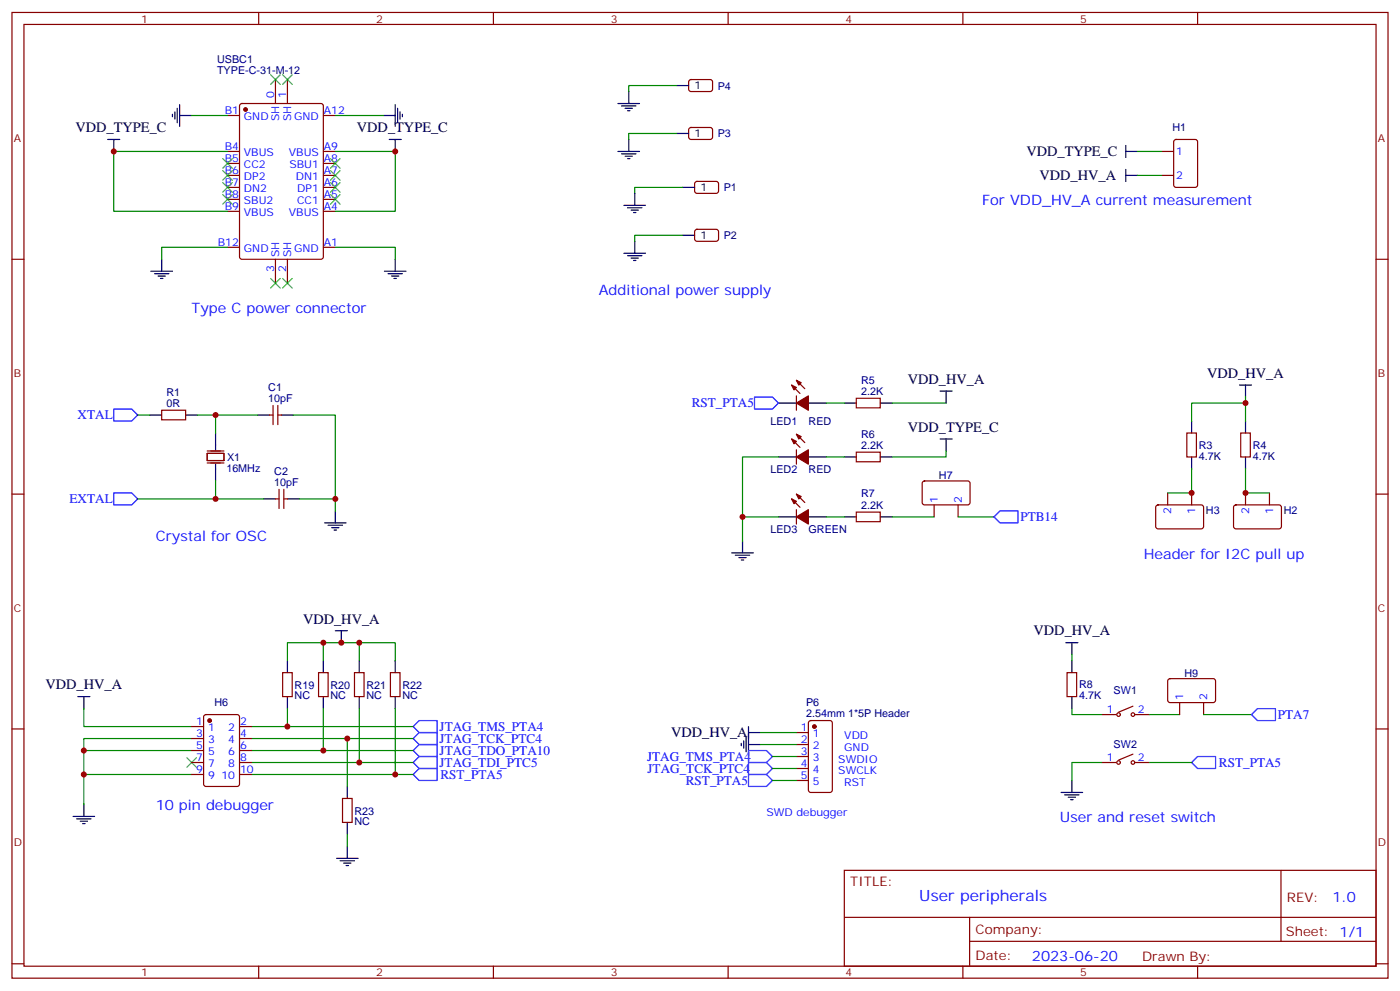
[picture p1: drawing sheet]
<svg xmlns="http://www.w3.org/2000/svg" width="412mm" height="292mm" viewBox="0 0 412 292" stroke-linecap="round" stroke-linejoin="round" font-family="sans-serif">
<g fill="none" stroke="#870000" stroke-width=".35">
<path d="M3.5 3.7h405.4v284.3h-405.4zM7.1 7.2h398.2v277.3h-398.2zM76.2 3.7v3.5M145.3 3.7v3.5M214.5 3.7v3.5M283.6 3.7v3.5M352.8 3.7v3.5M67 34h3.6M70.8 30.7l.5-.2h23.2l.7 .4v44.7l-.4 .7h-23.5l-.7-.4v-44.7zM81.1 23.4v7.1M84.7 23.4v7.1M95.2 34h3.6"/>
<path d="M203.1 37.7l.5-.2 5.9 .1 .4 .6-.1 2.4-.6 .5-5.9-.1-.5-.6v-2.2zM203.1 23.6l.5-.2 5.9 .1 .4 .6-.1 2.4-.6 .5-5.9-.1-.5-.7v-2.1zM67 44.6h3.6M67 48.1h3.6M67 51.6h3.6M67 55.2h3.6M67 58.7h3.6M95.2 44.6h3.6M95.2 48.1h3.6M95.2 51.6h3.6M95.2 55.2h3.6M95.2 58.7h3.6"/>
<path d="M204.8 53.6l.5-.2 5.9 .1 .5 .6-.1 2.4-.6 .4h-6l-.4-.7v-2.1zM342.2 44.6h3.5M342.2 51.6h3.5M346 41.3l.4-.2h5.7l.6 .4 .1 13-.5 .6-5.9 .1-.6-.5-.1-12.9zM3.5 76.3h3.6M67 62.2h3.6M67 72.8h3.6M81.1 76.3v7.1M84.7 76.3v7.1M95.2 62.2h3.6M95.2 72.8h3.6M204.8 67.7l.5-.2 5.9 .1 .5 .6-.1 2.4-.6 .4h-6l-.4-.7v-2.1z"/>
<path d="M405.3 76.3h3.6M80.4 119.4v5.6M81.8 119.4v5.6M233.2 113.4l2.5 2.5M234.6 112l2.5 2.4M234.6 116.6v4.2M252.2 117.3h7.1v2.8h-7.1zM47.6 120.8h7.1v2.8h-7.1zM61 133.5h5v2.1h-5zM61 132.8h5M61 136.3h5M79.4 122.2h1"/>
<path d="M81.8 122.2h1.1M233.2 129.3l2.5 2.4M234.6 132.4v4.3M234.6 127.8l2.5 2.5M252.2 133.1h7.1v2.9h-7.1zM349.6 127.5h2.8v7h-2.8zM365.5 127.5h2.8v7h-2.8zM3.5 145.5h3.6M81.1 146.9h1.1M82.2 144.1v5.6M83.6 144.1v5.6M83.6 146.9h1.1"/>
<path d="M233.2 146.9l2.5 2.5M234.6 150.1v4.2M234.6 145.5l2.5 2.5M252.2 150.8h7.1v2.8h-7.1zM271.9 141.8l.4-.2 13 .1 .5 .6-.1 5.9-.7 .5-12.9-.1-.5-.6v-5.7zM275.2 148.7v3.5M282.2 148.7v3.5M340.7 148.9l.4-.2h13l.4 .7v5.9l-.7 .4h-12.9l-.5-.7v-5.6zM344 145.1v3.6M351 145.1v3.6M363.6 148.9l.5-.2h12.9l.5 .7-.1 5.9-.6 .4h-13l-.4-.7v-5.6zM366.9 145.1v3.6"/>
<path d="M373.9 145.1v3.6M405.3 145.5h3.6M83.3 198h2.8v7.1h-2.8zM93.8 198h2.9v7.1h-2.9zM104.4 198h2.8v7.1h-2.8zM115 198h2.8v7.1h-2.8zM314.3 198h2.8v7.1h-2.8zM3.5 214.6h3.6M56.4 213.9h3.6M56.4 217.5h3.6M60.2 210.6l.5-.2h9.1l.7 .4 .1 20.1-.5 .6-9.4 .1-.7-.5v-20zM70.6 213.9h3.5"/>
<path d="M70.6 217.5h3.5M234.6 215.7h3.5M234.6 219.2h3.5M238.4 212.4l.4-.2h5.7l.6 .4 .1 20-.5 .7h-5.9l-.6-.4-.1-20zM324.6 210.4h4.2M333.7 207.9l-4.2 1.8M334.4 210.4h4.3M344.2 200l.5-.2 12.9 .1 .5 .6-.1 5.9-.6 .5-13-.1-.4-.6v-5.7zM347.5 206.9v3.5M354.5 206.9v3.5M405.3 214.6h3.6M56.4 224.5h3.6"/>
<path d="M56.4 228h3.6M56.4 221h3.6M70.6 224.5h3.5M70.6 228h3.5M70.6 221h3.5M100.9 235.1h2.8v7h-2.8zM234.6 222.7h3.5M234.6 226.3h3.5M234.6 229.8h3.5M324.6 224.5h4.2M333.7 222l-4.2 1.8M334.4 224.5h4.3"/>
<path d="M248.7 256.3h156.6v28.2h-156.6zM377.3 256.3v20.9M248.7 270.1h156.5M285.6 277.2h119.6M285.6 270.1v14.1M3.5 283.8h3.6M76.2 284.5v3.5M145.3 284.5v3.5M214.5 284.5v3.5M283.6 284.5v3.5M352.8 284.5v3.5M405.3 283.8h3.6"/>
<circle cx="329.5" cy="210.4" r=".53"/>
<circle cx="333.7" cy="210.4" r=".53"/>
<circle cx="329.5" cy="224.5" r=".53"/>
<circle cx="333.7" cy="224.5" r=".53"/>
</g>
<g fill="none" stroke="#000" stroke-width=".35">
<path d="M50.8 33.7v.7M51.5 32.9v2.2M52.2 31.9v4.2M52.9 34h3.5M52.9 30.8v6.4M112.9 34h3.5M116.4 30.8v6.4M117.1 31.9v4.2M117.8 32.9v2.2M118.5 33.7v.7M182 30.5h6.4M183.1 31.2h4.2"/>
<path d="M184.1 31.9h2.2M184.9 32.6h.7M185.2 27v3.5M199.3 39.3h3.5M199.3 25.2h3.5M31.7 41.1h3.6M33.5 41.1v3.5M114.7 41.1h3.5M116.4 41.1v3.5M182 44.6h6.4M183.1 45.3h4.2M184.1 46h2.2"/>
<path d="M184.9 46.7h.7M185.2 41.1v3.5M187 56.9v3.6M201.1 55.2h3.5M331.6 51.6h3.5M331.6 42.8v3.6M331.6 49.9v3.5M331.6 44.6h3.5M44.4 79.9h6.4M47.6 76.3v3.6M113.2 79.9h6.4M116.4 76.3v3.6"/>
<path d="M183.8 74.6h6.3M183.8 60.5h6.3M184.9 75.3h4.2M184.9 61.2h4.2M185.9 76h2.1M185.9 61.9h2.1M186.6 76.7h.7M186.6 62.6h.7M187 71v3.6M201.1 69.3h3.5M45.5 80.6h4.2M46.6 81.3h2.1"/>
<path d="M47.3 82h.7M114.3 80.6h4.2M115.4 81.3h2.1M116.1 82h.7M229.3 118.7h5.3M238.1 118.7h5.3M248.7 118.7h3.5M259.3 118.7h3.5M276.9 115.1h3.6M278.7 115.1v3.6M365.1 113.4h3.6M366.9 113.4v3.5"/>
<path d="M44.1 122.2h3.5M54.7 122.2h3.5M63.5 127.5v4.9M63.5 136.7v4.9M75.8 122.2h3.6M82.9 122.2h3.5M229.3 134.5h5.3M238.1 134.5h5.3M248.7 134.5h3.5M259.3 134.5h3.5M276.9 129.3h3.6M278.7 129.3v3.5"/>
<path d="M351 124v3.5M351 134.5v3.6M366.9 124v3.5M366.9 134.5v3.6M77.6 146.9h3.5M84.7 146.9h3.5M95.6 154h6.4M96.7 154.7h4.2M97.7 155.4h2.1M98.4 156.1h.7M98.8 150.4v3.6M218.7 159.2v3.6"/>
<path d="M229.3 152.2h5.3M238.1 152.2h5.3M248.7 152.2h3.5M259.3 152.2h3.5M215.5 162.8h6.4M216.6 163.5h4.2M217.7 164.2h2.1M218.4 164.9h.7M84.7 194.5v3.5M95.2 194.5v3.5M98.8 185.7h3.5M100.5 185.7v3.5"/>
<path d="M105.8 194.5v3.5M116.4 194.5v3.5M314 189.2h3.5M315.7 189.2v3.6M315.7 194.5v3.5M22.9 205.1h3.6M24.7 205.1v3.5M84.7 205.1v3.5M95.2 205.1v3.5M105.8 205.1v3.5M116.4 205.1v3.5M218.4 218.9v.7"/>
<path d="M219.1 218.2v2.1M219.8 217.1v4.2M220.5 215.7h3.5M220.5 213.9v8.5M220.5 219.2h3.5M315.7 205.1v3.5M24.7 236.9v3.5M102.3 231.6v3.5M312.6 233.3h6.3M313.6 234h4.3M314.7 234.7h2.1M315.4 235.4h.7"/>
<path d="M315.7 229.8v3.5M21.5 240.4h6.4M22.6 241.1h4.2M23.6 241.8h2.2M24.3 242.5h.7M99.1 252.7h6.4M100.2 253.4h4.2M101.2 254.1h2.2M102 254.8h.7M102.3 242.1v3.6M102.3 249.2v3.5"/>
</g>
<g fill="none" stroke="#008700" stroke-width=".35">
<path d="M56.4 34h10.6M98.8 34h14.1M199.3 39.3h-14.1v1.8M199.3 25.2h-14.1v1.8M67 44.6h-33.5v17.6h33.5M98.8 44.6h17.6v17.6h-17.6M201.1 55.2h-14.1v1.7M335.1 44.6h7.1M335.1 51.6h7.1M67 72.8h-19.4v3.5M98.8 72.8h17.6v3.5M201.1 69.3h-14.1v1.7"/>
<path d="M243.4 118.7h5.3M262.8 118.7h15.9M366.9 118.7h-15.9v5.3M366.9 116.9v7.1M40.6 122.2h3.5M58.2 122.2h5.3v5.3M63.5 122.2h12.3M86.4 122.2h12.4v28.2M229.3 134.5h-10.6v17.7M243.4 134.5h5.3M278.7 132.8v1.7h-15.9M351 138.1v7h-7"/>
<path d="M366.9 138.1v7h7M40.6 146.9h22.9M63.5 141.6v5.3h14.1M88.2 146.9h10.6M229.3 152.2h-10.6v7M243.4 152.2h5.3M262.8 152.2h12.4M282.2 152.2h10.6M95.2 189.2h-10.5v5.3M95.2 194.5v-5.3h10.6v5.3M105.8 189.2h10.6v5.3M315.7 192.8v1.7"/>
<path d="M24.7 208.6v5.3h31.7M56.4 217.5h-31.7v3.5M74.1 213.9h47.6M74.1 217.5h47.6M84.7 208.6v5.3M95.2 208.6v12.4M102.3 217.5v14.1M105.8 208.6v15.9M116.4 208.6v19.4M224 215.7h10.6M224 219.2h10.6M315.7 208.6v1.8h8.9"/>
<path d="M338.7 210.4h8.8M354.5 210.4h14.2M56.4 228h-31.7v8.9M56.4 221h-31.7v7M74.1 221h47.6M74.1 224.5h47.6M74.1 228h47.6M227.5 222.7h7.1M227.5 226.3h7.1M227.5 229.8h7.1M324.6 224.5h-8.9v5.3M338.7 224.5h12.3"/>
<path d="M102.3 245.7v3.5"/>
</g>
<g fill="none" stroke="#00f" stroke-width=".35">
<path d="M222.2 116.9h5.3l1.8 1.8-1.8 1.7h-5.3zM33.5 120.4h5.3l1.8 1.8-1.8 1.8h-5.3zM33.5 145.1h5.3l1.8 1.8-1.8 1.8h-5.3zM294.6 150.4h5.3v3.6h-5.3l-1.8-1.8zM121.7 213.9l1.8-1.7h5.3v3.5h-5.3zM121.7 217.5l1.8-1.8h5.3v3.5h-5.3zM368.7 210.4l1.7-1.8h5.3v3.6h-5.3zM121.7 224.5l1.8-1.8h5.3v3.6h-5.3zM121.7 221l1.8-1.8h5.3v3.5h-5.3zM121.7 228l1.8-1.7h5.3v3.5h-5.3zM220.5 221h5.3l1.7 1.7-1.7 1.8h-5.3zM220.5 224.5h5.3l1.7 1.8-1.7 1.7h-5.3z"/>
<path d="M220.5 228h5.3l1.7 1.8-1.7 1.8h-5.3zM351 224.5l1.8-1.8h5.3v3.6h-5.3z"/>
</g>
<g fill="#870000" stroke="#870000" stroke-width=".35">
<path d="M234.6 118.7l3.5-2.1v4.2z"/>
<path d="M233.2 113.4l1.4 .7-.7 .7z"/>
<path d="M234.6 112l1.4 .7-.7 .7z"/>
<path d="M234.6 134.5l3.5-2.1v4.3z"/>
<path d="M233.2 129.3l1.4 .7-.7 .7z"/>
<path d="M234.6 127.8l1.4 .8-.7 .7z"/>
<path d="M234.6 152.2l3.5-2.1v4.2z"/>
<path d="M233.2 146.9l1.4 .7-.7 .7z"/>
<path d="M234.6 145.5l1.4 .7-.7 .7z"/>
<circle cx="72.3" cy="32.2" r=".53"/>
<circle cx="61.7" cy="212.2" r=".53"/>
<circle cx="239.9" cy="213.9" r=".53"/>
</g>
<g fill="none" stroke="#3c3" stroke-width=".35">
<path d="M79.7 22l2.8 2.8M82.5 22l-2.8 2.8M83.3 22l2.8 2.8M86.1 22l-2.8 2.8M65.6 46.7l2.8 2.8M65.6 50.2l2.8 2.9M65.6 53.8l2.8 2.8M65.6 57.3l2.8 2.8M68.4 46.7l-2.8 2.8M68.4 50.2l-2.8 2.9M68.4 53.8l-2.8 2.8M68.4 57.3l-2.8 2.8"/>
<path d="M97.4 57.3l2.8 2.8M97.4 53.8l2.8 2.8M97.4 50.2l2.8 2.9M97.4 46.7l2.8 2.8M100.2 57.3l-2.8 2.8M100.2 53.8l-2.8 2.8M100.2 50.2l-2.8 2.9M100.2 46.7l-2.8 2.8M79.7 82l2.8 2.8M82.5 82l-2.8 2.8M83.3 82l2.8 2.8M86.1 82l-2.8 2.8"/>
<path d="M55 223.1l2.9 2.8M57.9 223.1l-2.9 2.8"/>
</g>
<g fill="#c00">
<circle cx="98.8" cy="146.9" r=".88"/>
<circle cx="63.5" cy="122.2" r=".88"/>
<circle cx="63.5" cy="146.9" r=".88"/>
<circle cx="366.9" cy="118.7" r=".88"/>
<circle cx="366.9" cy="145.1" r=".88"/>
<circle cx="351" cy="145.1" r=".88"/>
<circle cx="24.7" cy="228" r=".88"/>
<circle cx="24.7" cy="221" r=".88"/>
<circle cx="218.7" cy="152.2" r=".88"/>
<circle cx="116.4" cy="44.6" r=".88"/>
<circle cx="33.5" cy="44.6" r=".88"/>
<circle cx="105.8" cy="189.2" r=".88"/>
<circle cx="100.5" cy="189.2" r=".88"/>
<circle cx="95.3" cy="189.2" r=".88"/>
<circle cx="84.7" cy="213.9" r=".88"/>
<circle cx="102.3" cy="217.5" r=".88"/>
<circle cx="95.3" cy="221" r=".88"/>
<circle cx="105.8" cy="224.5" r=".88"/>
<circle cx="116.4" cy="228" r=".88"/>
</g>
<text font-size="4.6" fill="#00f" x="270.8" y="265.3">User peripherals</text>
<g font-size="4.2">
<text x="22.2" y="38.9">VDD_TYPE_C</text>
<text x="105.1" y="38.9">VDD_TYPE_C</text>
<text x="302.3" y="46">VDD_TYPE_C</text>
<text x="306.2" y="53.1">VDD_HV_A</text>
<text x="267.4" y="113.1">VDD_HV_A</text>
<text x="355.6" y="111.3">VDD_HV_A</text>
<text x="267.4" y="127.1">VDD_TYPE_C</text>
<text x="89.3" y="183.6">VDD_HV_A</text>
<text x="304.5" y="187.1">VDD_HV_A</text>
<text x="13.4" y="203">VDD_HV_A</text>
<text x="197.7" y="217.1">VDD_HV_A</text>
</g>
<g font-size="4.2" fill="#00f">
<text x="289.3" y="60.5">For VDD_HV_A current measurement</text>
<text x="176.4" y="86.9">Additional power supply</text>
<text x="56.4" y="92.2">Type C power connector</text>
<text x="45.9" y="159.2">Crystal for OSC</text>
<text x="336.9" y="164.5">Header for I2C pull up</text>
<text x="45.9" y="238.6">10 pin debugger</text>
<text x="312.2" y="242.1">User and reset switch</text>
<text x="392.5" y="265.5">1.0</text>
<text x="304" y="282.9">2023-06-20</text>
</g>
<g font-size="3.9" fill="#00f">
<text x="203.8" y="119.9">RST_PTA5</text>
<text x="22.9" y="123.5">XTAL</text>
<text x="20.5" y="148.2">EXTAL</text>
<text x="300.6" y="153.4">PTB14</text>
<text x="129.5" y="215.2">JTAG_TMS_PTA4</text>
<text x="376.4" y="211.6">PTA7</text>
<text x="129.5" y="218.7">JTAG_TCK_PTC4</text>
<text x="129.5" y="225.7">JTAG_TDI_PTC5</text>
<text x="129.5" y="222.2">JTAG_TDO_PTA10</text>
<text x="190.6" y="224">JTAG_TMS_PTA4</text>
<text x="190.7" y="227.6">JTAG_TCK_PTC4</text>
<text x="359.1" y="225.8">RST_PTA5</text>
<text x="129.8" y="229.3">RST_PTA5</text>
<text x="202" y="231.1">RST_PTA5</text>
</g>
<g font-size="3.9" fill="#800">
<text x="250.5" y="260.8">TITLE:</text>
<text x="379.1" y="265.5">REV:</text>
<text x="287.4" y="275">Company:</text>
<text x="378.7" y="275.7">Sheet: 1/1</text>
<text x="287.4" y="282.7">Date:</text>
<text x="336.4" y="282.8">Drawn By:</text>
</g>
<g font-size="3.2" fill="#800">
<text x="41.6" y="6.7">1</text>
<text x="110.8" y="6.7">2</text>
<text x="179.9" y="6.7">3</text>
<text x="249.1" y="6.7">4</text>
<text x="318.2" y="6.7">5</text>
<text x="4.1" y="41.8">A</text>
<text x="405.9" y="41.8">A</text>
<text x="4.1" y="110.9">B</text>
<text x="405.9" y="110.9">B</text>
<text x="4.1" y="180.1">C</text>
<text x="405.9" y="180.1">C</text>
<text x="4.1" y="249.2">D</text>
<text x="405.9" y="249.2">D</text>
<text x="41.6" y="287.5">1</text>
<text x="110.8" y="287.5">2</text>
<text x="179.9" y="287.5">3</text>
<text x="249.1" y="287.5">4</text>
<text x="318.2" y="287.5">5</text>
</g>
<g font-size="3.2" fill="#000080">
<text x="63.9" y="21.7">TYPE-C-31-M-12</text>
<text x="63.9" y="18.5">USBC1</text>
<text x="211.4" y="26.4">P4</text>
<text x="211.4" y="40.5">P3</text>
<text x="345.4" y="38.6">H1</text>
<text x="213.2" y="56.3">P1</text>
<text x="213.2" y="70.4">P2</text>
<text x="253.7" y="112.9">R5</text>
<text x="49" y="119.7">0R</text>
<text x="49.1" y="116.5">R1</text>
<text x="79" y="118.3">10pF</text>
<text x="79" y="115.1">C1</text>
<text x="253.7" y="116.2">2.2K</text>
<text x="227" y="125.1">LED1</text>
<text x="238.2" y="125.1">RED</text>
<text x="253.7" y="128.8">R6</text>
<text x="66.9" y="135.6">X1</text>
<text x="253.7" y="132.1">2.2K</text>
<text x="353.1" y="135.4">4.7K</text>
<text x="353.1" y="132.1">R3</text>
<text x="369" y="135.4">4.7K</text>
<text x="369" y="132.1">R4</text>
<text x="66.7" y="138.9">16MHz</text>
<text x="80.8" y="143">10pF</text>
<text x="80.8" y="139.8">C2</text>
<text x="227" y="139.2">LED2</text>
<text x="238.2" y="139.2">RED</text>
<text x="276.6" y="141">H7</text>
<text x="253.7" y="149.7">2.2K</text>
<text x="253.7" y="146.5">R7</text>
<text x="355.2" y="151.4">H3</text>
<text x="378.2" y="151.4">H2</text>
<text x="227" y="156.9">LED3</text>
<text x="238.2" y="156.8">GREEN</text>
<text x="86.8" y="202.8">R19</text>
<text x="97.4" y="202.8">R20</text>
<text x="107.9" y="202.8">R21</text>
<text x="118.5" y="202.8">R22</text>
<text x="317.9" y="202.7">R8</text>
<text x="348.9" y="199.2">H9</text>
<text x="63.2" y="207.9">H6</text>
<text x="86.8" y="205.9">NC</text>
<text x="97.4" y="205.9">NC</text>
<text x="107.9" y="205.9">NC</text>
<text x="118.5" y="205.9">NC</text>
<text x="237.5" y="207.9">P6</text>
<text x="317.9" y="205.9">4.7K</text>
<text x="328" y="204.5">SW1</text>
<text x="237.5" y="211">2.54mm 1*5P Header</text>
<text x="328" y="220.3">SW2</text>
<text x="104.4" y="239.9">R23</text>
<text x="104.4" y="242.9">NC</text>
</g>
<g font-size="3.2" fill="#00f">
<text x="80.8" y="28.7" transform="rotate(-90 80.8 28.7)">0</text>
<text x="84.3" y="28.7" transform="rotate(-90 84.3 28.7)">1</text>
<text x="66.2" y="33.7">B1</text>
<text x="71.9" y="35.4">GND</text>
<text x="82.2" y="35.7" transform="rotate(-90 82.2 35.7)">SH</text>
<text x="85.7" y="35.7" transform="rotate(-90 85.7 35.7)">SH</text>
<text x="86.7" y="35.4">GND</text>
<text x="95.4" y="33.7">A12</text>
<text x="66.2" y="44.2">B4</text>
<text x="66.2" y="47.8">B5</text>
<text x="71.9" y="46">VBUS</text>
<text x="85.1" y="46">VBUS</text>
<text x="95.4" y="47.8">A8</text>
<text x="95.4" y="44.2">A9</text>
<text x="346.4" y="45.6">1</text>
<text x="66.2" y="51.3">B6</text>
<text x="71.9" y="49.5">CC2</text>
<text x="71.9" y="53.1">DP2</text>
<text x="85.3" y="49.5">SBU1</text>
<text x="87.1" y="53.1">DN1</text>
<text x="95.4" y="51.3">A7</text>
<text x="346.4" y="52.7">2</text>
<text x="66.2" y="54.8">B7</text>
<text x="66.2" y="58.3">B8</text>
<text x="71.9" y="56.6">DN2</text>
<text x="87.6" y="56.6">DP1</text>
<text x="95.4" y="58.3">A5</text>
<text x="95.4" y="54.8">A6</text>
<text x="66.2" y="61.9">B9</text>
<text x="71.9" y="60.1">SBU2</text>
<text x="71.9" y="63.6">VBUS</text>
<text x="85.1" y="63.6">VBUS</text>
<text x="87.5" y="60.1">CC1</text>
<text x="95.4" y="61.9">A4</text>
<text x="64.2" y="72.5">B12</text>
<text x="71.9" y="74.2">GND</text>
<text x="82.2" y="75.6" transform="rotate(-90 82.2 75.6)">SH</text>
<text x="85.7" y="75.6" transform="rotate(-90 85.7 75.6)">SH</text>
<text x="86.7" y="74.2">GND</text>
<text x="95.4" y="72.5">A1</text>
<text x="80.8" y="80.1" transform="rotate(-90 80.8 80.1)">3</text>
<text x="84.3" y="80.1" transform="rotate(-90 84.3 80.1)">2</text>
<text x="276.2" y="148" transform="rotate(-90 276.2 148)">1</text>
<text x="283.3" y="148" transform="rotate(-90 283.3 148)">2</text>
<text x="345" y="151.4" transform="rotate(-90 345 151.4)">2</text>
<text x="352.1" y="151.4" transform="rotate(-90 352.1 151.4)">1</text>
<text x="367.9" y="151.4" transform="rotate(-90 367.9 151.4)">2</text>
<text x="375" y="151.4" transform="rotate(-90 375 151.4)">1</text>
<text x="348.5" y="206.2" transform="rotate(-90 348.5 206.2)">1</text>
<text x="355.6" y="206.2" transform="rotate(-90 355.6 206.2)">2</text>
<text x="57.8" y="213.6">1</text>
<text x="61.3" y="215.3">1</text>
<text x="67.2" y="215.3">2</text>
<text x="70.7" y="213.6">2</text>
<text x="235.9" y="215.3">1</text>
<text x="326.1" y="210">1</text>
<text x="335.1" y="210">2</text>
<text x="57.8" y="217.1">3</text>
<text x="57.8" y="220.6">5</text>
<text x="61.3" y="218.9">3</text>
<text x="67.2" y="218.9">4</text>
<text x="70.7" y="220.6">6</text>
<text x="70.7" y="217.1">4</text>
<text x="235.9" y="218.9">2</text>
<text x="239.4" y="217.1">1</text>
<text x="239.4" y="220.6">2</text>
<text x="248.7" y="217.5">VDD</text>
<text x="248.7" y="221">GND</text>
<text x="57.8" y="224.2">7</text>
<text x="57.8" y="227.7">9</text>
<text x="61.3" y="222.4">5</text>
<text x="61.3" y="225.9">7</text>
<text x="67.2" y="225.9">8</text>
<text x="67.2" y="222.4">6</text>
<text x="70.7" y="227.7">10</text>
<text x="70.7" y="224.2">8</text>
<text x="235.9" y="222.4">3</text>
<text x="235.9" y="225.9">4</text>
<text x="239.4" y="224.2">3</text>
<text x="239.4" y="227.7">4</text>
<text x="246.9" y="224.5">SWDIO</text>
<text x="326.1" y="224.2">1</text>
<text x="335.1" y="224.2">2</text>
<text x="61.3" y="229.4">9</text>
<text x="65.2" y="229.4">10</text>
<text x="235.9" y="229.4">5</text>
<text x="239.4" y="231.2">5</text>
<text x="246.9" y="228">SWCLK</text>
<text x="248.7" y="231.6">RST</text>
<text x="225.8" y="240.4">SWD debugger</text>
</g>
<g font-size="3.2">
<text x="204.6" y="26.2">1</text>
<text x="204.6" y="40.4">1</text>
<text x="206.4" y="56.2">1</text>
<text x="206.4" y="70.3">1</text>
</g>
</svg>
